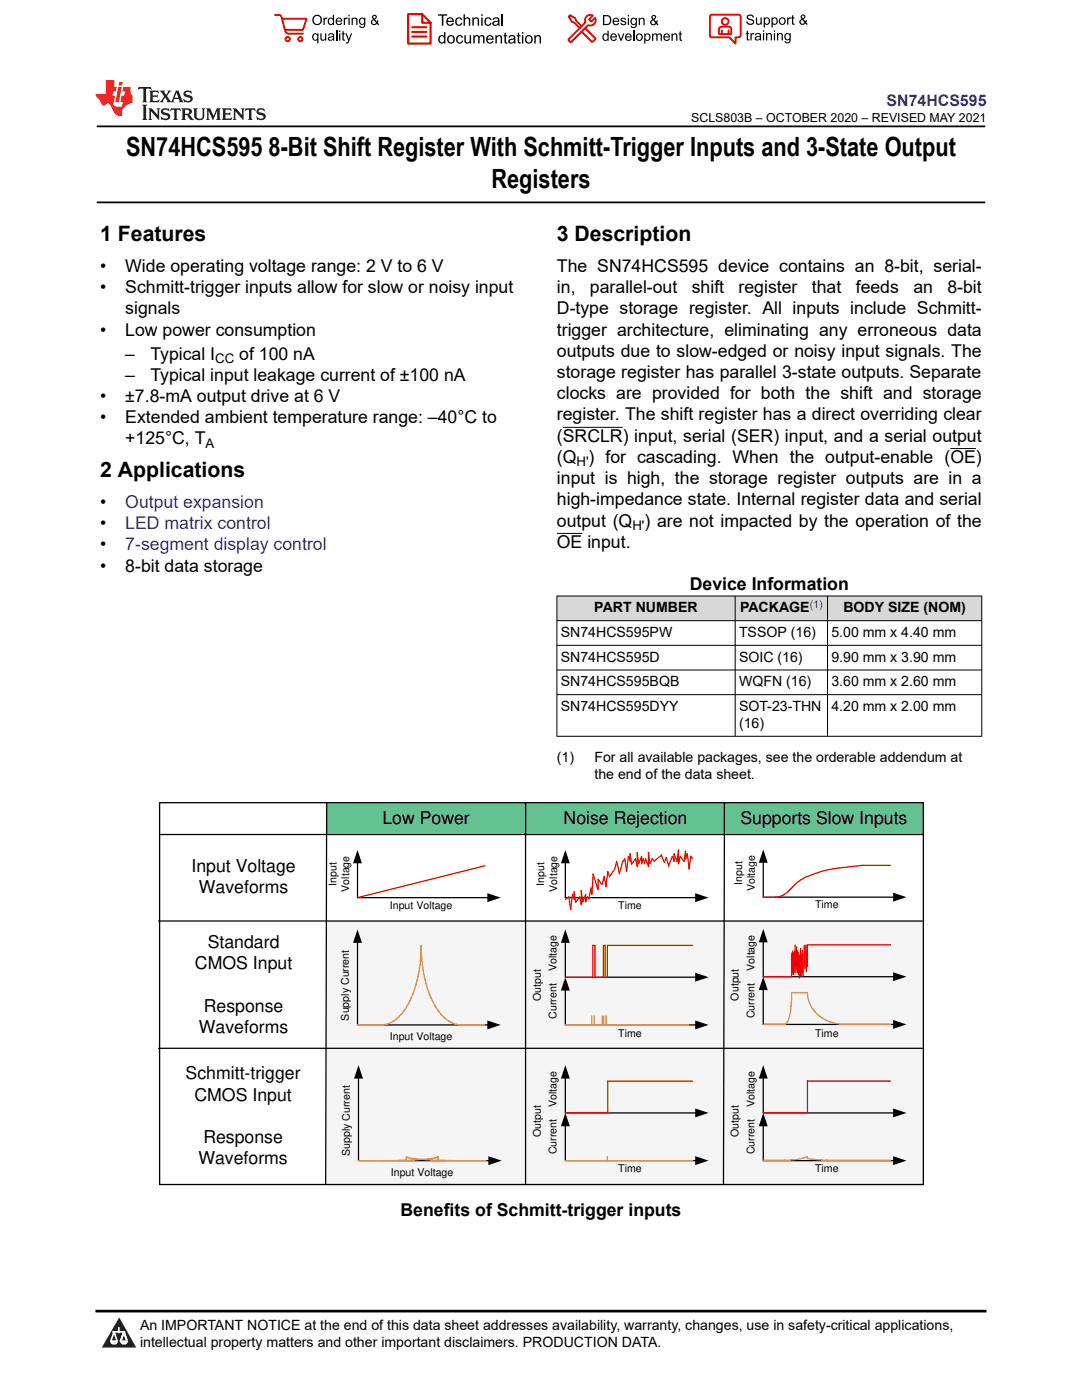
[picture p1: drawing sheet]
<svg xmlns="http://www.w3.org/2000/svg" width="216mm" height="279mm" viewBox="0 0 216 279" stroke-linecap="round" stroke-linejoin="round" font-family="sans-serif">
<path d="M19.3 25.2h177.3M19.3 40.4h177.3" fill="none" stroke="#000" stroke-width=".35"/>
<path d="M112.3 85.3h12M189.6 89.5h5.1M111.1 106.5h5.1" fill="none" stroke="#000" stroke-width=".2"/>
<g fill="#d8d8d8">
<path d="M111.1 118.9h84.8v5h-84.8z" fill-rule="evenodd"/>
<path d="M111.2 119h35.4v4.8h-35.4z" fill-rule="evenodd"/>
<path d="M146.8 119h18.3v4.8h-18.3z" fill-rule="evenodd"/>
<path d="M165.2 119h30.6v4.8h-30.6z" fill-rule="evenodd"/>
</g>
<path d="M111.1 118.9h84.9M111.1 118.9v28.1M146.7 118.9v28.1M165.1 118.9v28.1M195.9 118.9v28.1M111.1 123.9h84.9M111.1 128.8h84.9M111.1 133.7h84.9M111.1 138.6h84.9M111.1 146.9h84.9" fill="none" stroke="#000" stroke-width=".2"/>
<path d="M65.2 160.2h119v6.3h-119z" fill-rule="evenodd" fill="#64c191"/>
<path d="M65.2 183.8h119v52.8h-119z" fill-rule="evenodd" fill="#f5f5f5"/>
<path d="M31.8 160.2h152.4v76.2h-152.4z" fill="none" stroke="#000" stroke-width=".26"/>
<g fill="none" stroke="#000" stroke-width=".25">
<path d="M31.8 166.5h152.4M65.2 160.3l-.2 76M71.3 172.1v7h26.2M104.9 160.3v76M112.8 172.1v7h26.1M144.6 160.2l-.2 76M152.3 172v7h26.1M31.6 183.8h152.4M71.3 187.9v16.6h26.2M112.8 197.5v7h26.1M112.8 187.9v7.1h26.1M152.3 197.4v7h26.1"/>
<path d="M152.3 187.8v7.1h26.1M31.6 209.2h152.4M71.5 215v16.6h26.2M112.8 215v7.1h26.1M152.3 215v7.1h26.1M112.8 224.6v7h26.1M152.3 224.6v7h26.1"/>
</g>
<g fill="#000">
<path d="M71.3 169.6l.9 2.7h-1.8zM97.2 178.3l2.7 .8-2.7 .9zM112.8 169.6l.9 2.7h-1.8zM138.7 178.3l2.7 .8-2.7 .9zM152.3 169.5l.9 2.7h-1.8zM178.2 178.2l2.7 .8-2.7 .9zM71.3 185.5l.9 2.7h-1.8zM112.8 185.5l.9 2.7h-1.8zM112.8 195l.9 2.7h-1.8zM138.7 194.1l2.7 .9-2.7 .9zM152.3 185.4l.9 2.7h-1.8zM152.3 194.9l.9 2.7h-1.8z"/>
<path d="M178.2 194l2.7 .9-2.7 .9zM71.5 212.6l.9 2.7h-1.8zM97.2 203.7l2.7 .8-2.7 .9zM112.8 212.6l.9 2.7h-1.8zM138.7 203.7l2.7 .8-2.7 .9zM152.3 212.6l.9 2.7h-1.8zM178.2 203.6l2.7 .8-2.7 .9zM97.4 230.7l2.7 .9-2.7 .9zM112.8 222.1l.9 2.7h-1.8zM138.7 230.7l2.7 .9-2.7 .9zM138.7 221.2l2.7 .9-2.7 .9zM152.3 222.1l.9 2.7h-1.8z"/>
<path d="M178.2 230.7l2.7 .9-2.7 .9zM178.2 221.2l2.7 .9-2.7 .9z"/>
</g>
<path d="M157.9 198.1h3.2a6.8 6.8 0 0 0 6.3 6.3h1.1M71.3 204.5h4.8a6.2 6.2 0 0 0 5-3.4 24.2 24.2 0 0 0 2.9-12.4 23.1 23.1 0 0 0 3.7 13.4 5.7 5.7 0 0 0 4.3 2.4h4.7M81.1 231.6v-.8l.1 .2a53.7 53.7 0 0 0 11 .6h4.7M87.4 231.6v-.8l-.1 .2a53.7 53.7 0 0 1-11 .6h-4.8M112.8 231.6h25.4M121.2 230.8v.8" fill="none" stroke="#ffc000" stroke-width=".26"/>
<g fill="none" stroke="#f00" stroke-width=".25">
<path d="M96.7 172.8l-25.4 6.3M114.2 178.5l-.3 3-.4-2.5-.7 .5M114.3 178.5l.3 1v-1.5l.3 2.1M115.6 179.1l-.7 .9M115.6 179l.4 1.5v-2.8l.3 2.3 .6-1.5v1.5l.3-1M119.3 177.6l-.9-3.2-.3 4.1-.2-1.3-.4 2.2-.3-.4M119.3 175.4v2.1M119.4 175.5l.6 1M121.6 174.9l-.3-1-.4 3.1-.3-2.1-.5 1.7M122.6 173.5l-1 1.5M122.7 173.4l.3-1.5 .6 2.5M124.3 171.9l-.7 2.5"/>
<path d="M125.4 170.9l-.4 3-.3-2.5-.4 .5M125.5 170.9l.2 1v-1.5l.3 2.1M126.7 171.5l-.6 .9M126.8 171.4l.3 1.5v-2.8l.3 2.3 .6-1.5v1.5l.3-1M128.4 171.4l.2 1M128.8 171.4l.6 1.5M128.9 171.4l-.3 1M129.7 172.4l-.3-2.3v2.8M130.1 171.4l-.3 1M130.1 171.4l.4 .5M132 170.6l.6 1.6M132 170.6l-1.4 1.2"/>
<path d="M132.9 171.1l-.3 1M133 171.1l.4 1.8M134.2 170.9l-.7 1.7M135.7 170.9l-.3 1.5v-2.8l-.3 2.3-.6-1.5v1.5l-.3-1M135.8 171l.6 .9M137.1 170.4l-.3 1v-1.5l-.3 2.1M137.1 170.4l.4 3 .4-2.5 .3 .5M152.3 179h2.5M172.1 172.7h5.6M118.7 188.7h-.4v6.3h-5.5M118.7 188.7v6.3M118.8 195h1.6v-6.3h.3v6.3"/>
<path d="M121.2 188.7v6.3h-.4M121.3 188.7h16.9M157.9 190.6v4.3h-5.6M158 190.2v4.3M158.2 189.8v4.3M158.4 190.2v4.3M158.6 189.7v4.4M158.6 188.6v4.3M158.8 189.8v4.3M159 189v4.3M159.1 189.8v4.3M159.4 190.2v4.3"/>
<path d="M159.5 190.8v4.4M159.7 190.4v4.3M159.8 189.2v4.4M159.9 190.4v4.4M160.1 189.6v4.4M160.2 190.4v4.4M160.5 188.7v4.3M160.6 189v4.4M160.8 188.6v4.3M160.9 189.6v4.3M177.7 188.6h-16.6v4.3M138.2 215.8h-16.9v6.3h-8.5"/>
<path d="M161.1 215.7v6.4h-8.8M161.1 215.7h16.6"/>
</g>
<path d="M157.9 198.1v2.2l-.2 1.9a2.87 2.87 0 0 1-1.2 2.2h-4.2M112.8 204.5h24.6M118.1 202.8v1.7M118.5 202.8v1.7M120.2 202.8v1.7M120.5 202.8v1.7M120.9 202.8v1.7M168.5 204.4h9.2M161.1 230.8l-1.5 .5-1.3 .2h-6M161.1 230.9v.3l3.2 .3h13.4" fill="none" stroke="#ffc000" stroke-width=".25"/>
<path d="M172.1 172.7h-.1a34 34 0 0 0-10.9 2.2 11.6 11.6 0 0 0-4 3.2 3.6 3.6 0 0 1-2.3 .9" fill="none" stroke="#f00" stroke-width=".26"/>
<path d="M0 0h215.9v23.8h-215.9z" fill-rule="evenodd" fill="#fff"/>
<path d="M27.7 17.4l-.2 .6 .5-.3h.6v.2v2.1l-.2 .4h1l-.2-.4v-2.1v-.2h.5l.5 .3-.1-.6zM29.8 18.1l.2 .4v1.5l-.2 .4h1.9l.1-.6a1.08 1.08 0 0 1-1.3 .2v-.7h.6l.4 .2v-.6l-.4 .2h-.6v-.6l.2-.1a1 1 0 0 1 1 .2l-.1-.5zM31.8 18.1l1 1.1-1 1.2h.9l-.2-.2 .4-.7 .5 .7-.2 .2h1.6l-.2-.2 .1-.4h1l.1 .4-.1 .2h.9l-.2-.3-.8-2h-.5l-1 2.2-.8-1.1 .9-1.1h-.8l.2 .2-.5 .7-.3-.7 .1-.2zM35.2 18.5l.4 1h-.8zM36.8 18.2a.65 .65 0 0 0-.2 .8 .65 .65 0 0 0 .6 .4l.7 .2 .1 .2a.79 .79 0 0 1-.7 .4 .79 .79 0 0 1-.7-.5l.1 .7 .2-.1a.93 .93 0 0 0 1.1 .1 .93 .93 0 0 0 .4-1 1.46 1.46 0 0 0-1.2-.6l-.1-.3a1.09 1.09 0 0 1 1.2 .2l-.2-.6-.1 .1-.6-.2zM28.4 20.9l.2 .4v2.3l-.2 .3h1l-.2-.3v-2.3l.2-.4zM29.6 21.6l.2 .4v1.6l-.2 .3h.8l-.3-.3v-1.4l1.7 1.8v-2l.2-.4h-.8l.2 .2 .1 1.1-1.2-1.3zM32.3 21.8a.65 .65 0 0 0-.2 .7 .65 .65 0 0 0 .7 .4l.6 .2 .1 .2a.79 .79 0 0 1-.7 .4 .79 .79 0 0 1-.7-.5l.1 .7 .2-.1a.93 .93 0 0 0 1.1 .1 .93 .93 0 0 0 .4-.9 1.46 1.46 0 0 0-1.2-.6l-.1-.4a1.09 1.09 0 0 1 1.2 .2l-.2-.6-.1 .1-.6-.1zM34.1 21.6l-.1 .7a.63 .63 0 0 1 .7-.4l.1 1.7-.3 .3h1l-.2-.3v-1.7a.66 .66 0 0 1 .8 .4l-.1-.7zM36.2 21.6l.2 .4v1.6l-.2 .3h.9l-.2-.2v-.7h.5l.1 .2a.79 .79 0 0 0 1.2 .6l-1-.9a.61 .61 0 0 0 .6-.6 .61 .61 0 0 0-.5-.6zM36.9 21.9h.2a.47 .47 0 0 1 .5 .1 .47 .47 0 0 1 .1 .5l-.2 .2h-.6zM38.5 21.6l.2 .2a2.27 2.27 0 0 0 .4 2 1.04 1.04 0 0 0 1.7-.7v-1.3l.2-.2h-.8l.2 .4v1.1a.6 .6 0 0 1-.6 .6 .6 .6 0 0 1-.6-.6v-1.1l.3-.4zM41.1 21.6l.2 .4v1.6l-.2 .3h.7l-.2-.3v-1.5l.9 1.9 .8-1.9v1.5l-.2 .3h1l-.3-.3v-1.6l.3-.4h-.8l-.7 1.5-.7-1.5zM44.3 21.6l.2 .4v1.6l-.2 .3h1.9l.1-.5a1.09 1.09 0 0 1-1.3 .1v-.6h.6l.4 .1v-.6l-.4 .2h-.6v-.6l.2-.1a1.01 1.01 0 0 1 1 .3l-.1-.6zM46.4 21.6l.3 .4v1.6l-.3 .3h.8l-.2-.3v-1.4l1.6 1.8v-2l.2-.4h-.7l.2 .2v1.1l-1.2-1.3zM49 21.6l-.1 .7a.63 .63 0 0 1 .8-.4v1.7l-.3 .3h1l-.2-.3v-1.7a.66 .66 0 0 1 .8 .4l-.1-.7zM51.4 21.8a.65 .65 0 0 0-.2 .7 .65 .65 0 0 0 .6 .4l.6 .2 .2 .2a.79 .79 0 0 1-.8 .4 .79 .79 0 0 1-.6-.5l.1 .7 .2-.1a.93 .93 0 0 0 1 .1 .93 .93 0 0 0 .5-.9 1.46 1.46 0 0 0-1.3-.6l-.1-.4a1.09 1.09 0 0 1 1.3 .2l-.2-.6-.2 .1-.5-.1z" fill="#231f20"/>
<path d="M21.1 16v2.8h-2v.3l.9 1a.95 .95 0 0 0 .9 .9 .59 .59 0 0 1 .6-.4 .59 .59 0 0 1 .5 .4l.4 .8a1.59 1.59 0 0 0 2.1 1.3 1.61 1.61 0 0 1 1-2.2l1-.4-.1-1.5a1.59 1.59 0 0 1-.4-1.6h-1.4l-.2 .9h.5l-.1 .8h-.5l-.2 1v.2l.4 .1-.2 .9h-.6a.73 .73 0 0 1-1.1-.7l.3-1.5h-.5l.2-.8h.5l.2-.9h-.5v-1.4zM23.6 17.4l-.6 3h.7l.6-3zM23.8 16.4l-.1 .7h.7l.1-.7z" fill="#ed1c24"/>
<g fill="#000">
<path d="M62.3 4a1 1 0 0 1 2 0 1 1 0 0 1-2 0zM62.8 3.4a.78 .78 0 0 0-.1 1.1 .78 .78 0 0 0 1.1 .1 .78 .78 0 0 0 .1-1.1 .78 .78 0 0 0-1.1-.1z" fill-rule="evenodd"/>
<path d="M62.5 6.8l.4-.2 .4 .3v-.2h.2v2h-.2v-.7a.68 .68 0 0 1-.9-.1 .68 .68 0 0 1 0-.9zM62.6 7a.51 .51 0 0 0-.1 .6 .51 .51 0 0 0 .7 .2 .51 .51 0 0 0 .1-.7 .51 .51 0 0 0-.7-.1z" fill-rule="evenodd"/>
<path d="M64.5 3.5h.3v.3l.1-.3h.3l.1 .1-.1 .2a.32 .32 0 0 0-.3 0 .32 .32 0 0 0-.1 .4v.8h-.3z" fill-rule="evenodd"/>
<path d="M63.9 6.7h.3v.8a.36 .36 0 0 0 .3 .4 .36 .36 0 0 0 .4-.5v-.7h.2v1.4h-.2v-.2a.51 .51 0 0 1-.6 .2 .51 .51 0 0 1-.4-.5z" fill-rule="evenodd"/>
<path d="M65.6 3.7l.4-.2 .4 .2v-.7h.3v2h-.3v-.2a.7 .7 0 0 1-1-.1 .7 .7 0 0 1 .2-1zM65.8 3.8a.51 .51 0 0 0-.1 .7 .51 .51 0 0 0 .6 .2 .51 .51 0 0 0 .1-.7 .51 .51 0 0 0-.6-.2z" fill-rule="evenodd"/>
<path d="M65.6 6.8a.66 .66 0 0 1 .8-.1 .66 .66 0 0 1 .3 .8v.6h-.2l-.1-.2a.52 .52 0 0 1-.7 .2 .52 .52 0 0 1-.2-.6l.3-.2a.42 .42 0 0 0 .6-.3l-.3-.2-.3 .1-.1 .2h-.3zM65.7 7.6a.35 .35 0 0 0 .3 .4 .35 .35 0 0 0 .4-.4v-.2z" fill-rule="evenodd"/>
<path d="M67.7 6.1h.2v.3h-.2zM67.7 6.7h.2v1.4h-.2z" fill-rule="evenodd"/>
<path d="M67.1 3.7a.68 .68 0 0 1 .9-.1 .68 .68 0 0 1 .3 .7h-1.1a.42 .42 0 0 0 .3 .5 .42 .42 0 0 0 .5-.3h.3a.73 .73 0 0 1-1.1 .4 .73 .73 0 0 1-.1-1.2zM67.4 3.8l-.2 .3h.8l-.2-.4z" fill-rule="evenodd"/>
<path d="M68.6 3.5h.2v.3l.2-.3h.3l.1 .1-.1 .2a.32 .32 0 0 0-.4 0 .32 .32 0 0 0-.1 .4v.8h-.2z" fill-rule="evenodd"/>
<path d="M68.3 6.3l.3-.1v.5h.2v.1h-.2v.9l.3 .4a.36 .36 0 0 1-.4 0 .36 .36 0 0 1-.2-.4v-.9h-.1v-.1h.1z" fill-rule="evenodd"/>
<path d="M68.9 6.7h.3l.4 1.1 .4-1.1h.3l-.6 1.4a.51 .51 0 0 1-.6 .6l-.1-.3h.3l.2-.3z" fill-rule="evenodd"/>
<path d="M69.5 3h.3v.3h-.3zM69.5 3.5h.3v1.5h-.3z" fill-rule="evenodd"/>
<path d="M70.2 3.5h.2v.2a.52 .52 0 0 1 .6-.2 .52 .52 0 0 1 .3 .6v.9h-.2v-.9a.34 .34 0 0 0-.3-.4 .34 .34 0 0 0-.4 .3v1h-.2z" fill-rule="evenodd"/>
<path d="M71.8 3.7l.4-.2 .5 .2v-.2h.2v1.3a.64 .64 0 0 1-.5 .8 .64 .64 0 0 1-.7-.5h.2a.41 .41 0 0 0 .5 .2 .41 .41 0 0 0 .2-.5 .69 .69 0 0 1-.9-.1 .69 .69 0 0 1 .1-1zM72 3.8a.5 .5 0 0 0-.1 .7 .5 .5 0 0 0 .7 .1 .5 .5 0 0 0 .1-.6 .5 .5 0 0 0-.7-.2z" fill-rule="evenodd"/>
<path d="M74.4 3.1a.47 .47 0 0 1 .7 .1 .47 .47 0 0 1-.3 .7l.4 .4 .1-.3 .2 .1-.1 .4 .3 .3-.2 .2-.3-.3a.63 .63 0 0 1-1 .1 .63 .63 0 0 1 .3-1l-.3-.4zM74.5 3.4a.27 .27 0 0 0 .5 0 .27 .27 0 0 0-.5 0zM74.4 4.1a.4 .4 0 0 0 0 .6 .4 .4 0 0 0 .6-.1l-.4-.6z" fill-rule="evenodd"/>
<path d="M87.4 2.9h1.8v.2h-.7v2h-.3v-2h-.8z" fill-rule="evenodd"/>
<path d="M87.6 7.2l.5-.2 .5 .2v-.8h.3v2.3h-.3v-.2a.76 .76 0 0 1-1-.1 .76 .76 0 0 1-.1-1zM87.9 7.4a.58 .58 0 0 0-.2 .7 .58 .58 0 0 0 .8 .2 .58 .58 0 0 0 .1-.7 .58 .58 0 0 0-.7-.2z" fill-rule="evenodd"/>
<path d="M89.5 7.2a.81 .81 0 0 1 1.1 .1 .81 .81 0 0 1-.2 1.2 .81 .81 0 0 1-1.1-.2l-.1-.7zM89.6 7.4a.57 .57 0 0 0 0 .8 .57 .57 0 0 0 .8 0 .57 .57 0 0 0 0-.7 .57 .57 0 0 0-.8-.1z" fill-rule="evenodd"/>
<path d="M89.3 3.7a.77 .77 0 0 1 .9-.2 .77 .77 0 0 1 .4 .9h-1.3a.48 .48 0 0 0 .4 .5 .48 .48 0 0 0 .6-.3h.3a.83 .83 0 0 1-1.3 .4 .83 .83 0 0 1 0-1.3zM89.5 3.8l-.2 .4h1l-.3-.5z" fill-rule="evenodd"/>
<path d="M91 3.7a.7 .7 0 0 1 1.2 .3h-.2a.45 .45 0 0 0-.6-.3 .45 .45 0 0 0-.3 .6 .45 .45 0 0 0 .3 .6 .45 .45 0 0 0 .6-.4l.3 .1a.76 .76 0 0 1-1.1 .5 .76 .76 0 0 1-.3-1.1z" fill-rule="evenodd"/>
<path d="M91.2 7.2a.7 .7 0 0 1 1.2 .3l-.3 .1a.45 .45 0 0 0-.5-.4 .45 .45 0 0 0-.3 .7 .45 .45 0 0 0 .3 .6 .45 .45 0 0 0 .6-.4h.2a.76 .76 0 0 1-1 .5 .76 .76 0 0 1-.4-1.1z" fill-rule="evenodd"/>
<path d="M92.5 2.9h.3v.8a.59 .59 0 0 1 .7-.2 .59 .59 0 0 1 .3 .6v1h-.2v-1a.4 .4 0 0 0-.5-.4 .4 .4 0 0 0-.3 .5v.9h-.3z" fill-rule="evenodd"/>
<path d="M92.7 7h.2v.9a.41 .41 0 0 0 .5 .6 .41 .41 0 0 0 .3-.6v-.9h.3v1.7h-.3v-.3a.58 .58 0 0 1-.7 .3 .58 .58 0 0 1-.3-.7z" fill-rule="evenodd"/>
<path d="M94.3 3.5h.2v.2a.59 .59 0 0 1 .7-.2 .59 .59 0 0 1 .4 .6v1h-.3v-1a.41 .41 0 0 0-.4-.4 .41 .41 0 0 0-.4 .5v.9h-.2z" fill-rule="evenodd"/>
<path d="M94.4 7h.3v.3a.56 .56 0 0 1 1 0 .54 .54 0 0 1 .6-.3 .54 .54 0 0 1 .4 .5v1.2h-.3v-1.1a.34 .34 0 0 0-.3-.4 .34 .34 0 0 0-.4 .3v1.2h-.3v-1.1a.38 .38 0 0 0-.5-.3 .38 .38 0 0 0-.2 .5v.9h-.3z" fill-rule="evenodd"/>
<path d="M96 2.9h.3v.3h-.3zM96 3.5h.3v1.6h-.3z" fill-rule="evenodd"/>
<path d="M96.8 3.7a.7 .7 0 0 1 1.3 .3h-.3a.45 .45 0 0 0-.6-.3 .45 .45 0 0 0-.3 .6 .45 .45 0 0 0 .3 .6 .45 .45 0 0 0 .6-.4l.3 .1a.76 .76 0 0 1-1.1 .5 .76 .76 0 0 1-.3-1.1z" fill-rule="evenodd"/>
<path d="M97.2 7.2a.77 .77 0 0 1 .9-.1 .77 .77 0 0 1 .4 .8h-1.2a.48 .48 0 0 0 .3 .6 .48 .48 0 0 0 .6-.4l.3 .1a.83 .83 0 0 1-1.3 .3 .83 .83 0 0 1 0-1.3zM97.4 7.4l-.1 .3h.9l-.2-.4z" fill-rule="evenodd"/>
<path d="M98.8 7h.3v.3a.59 .59 0 0 1 .7-.3 .59 .59 0 0 1 .4 .7v1h-.3v-1a.41 .41 0 0 0-.5-.5 .41 .41 0 0 0-.3 .6v.9h-.3z" fill-rule="evenodd"/>
<path d="M98.4 3.7a.74 .74 0 0 1 1-.2 .74 .74 0 0 1 .3 .9v.7h-.3v-.2a.59 .59 0 0 1-.8 .3 .59 .59 0 0 1-.3-.8l1.1-.3a.42 .42 0 0 0-.4-.4 .42 .42 0 0 0-.5 .3h-.2zM98.6 4.5a.36 .36 0 0 0 .2 .5 .36 .36 0 0 0 .5-.2l.1-.5z" fill-rule="evenodd"/>
<path d="M100.7 6.6l.2-.1v.5h.3v.2h-.3v1l.1 .2h.2l.1 .3a.41 .41 0 0 1-.5-.1 .41 .41 0 0 1-.1-.4v-1h-.2v-.2h.2z" fill-rule="evenodd"/>
<path d="M101.6 7.2a.74 .74 0 0 1 .9-.2 .74 .74 0 0 1 .3 1l.1 .7h-.3v-.2a.59 .59 0 0 1-.8 .2 .59 .59 0 0 1-.3-.8l1-.3a.42 .42 0 0 0-.3-.4 .42 .42 0 0 0-.5 .3h-.3zM101.8 8.1a.36 .36 0 0 0 .1 .5 .36 .36 0 0 0 .5-.3l.2-.4z" fill-rule="evenodd"/>
<path d="M103.3 6.6l.3-.1v.5h.3v.2h-.3v1l.1 .2h.2v.3a.41 .41 0 0 1-.5-.1 .41 .41 0 0 1-.1-.4v-1h-.2v-.2h.2z" fill-rule="evenodd"/>
<path d="M104.1 6.4h.3v.3h-.3zM104.1 7h.3v1.7h-.3z" fill-rule="evenodd"/>
<path d="M105 7.2a.81 .81 0 0 1 1.1 .1 .81 .81 0 0 1-.1 1.2 .81 .81 0 0 1-1.2-.2v-.7zM105.2 7.4a.57 .57 0 0 0-.1 .8 .57 .57 0 0 0 .8 0 .57 .57 0 0 0 0-.7 .57 .57 0 0 0-.7-.1z" fill-rule="evenodd"/>
<path d="M106.6 7h.3v.3a.59 .59 0 0 1 .7-.3 .59 .59 0 0 1 .4 .7v1h-.3v-1a.41 .41 0 0 0-.5-.5 .41 .41 0 0 0-.3 .6v.9h-.3z" fill-rule="evenodd"/>
<path d="M120.3 3h.7a1 1 0 0 1 1 1 1 1 0 0 1-1 1h-.7zM120.6 3.2v1.6h.4a.77 .77 0 0 0 .7-.8 .77 .77 0 0 0-.7-.8z" fill-rule="evenodd"/>
<path d="M120.4 6.9l.4-.2 .4 .2v-.8h.3v2h-.3v-.1a.7 .7 0 0 1-.9-.2 .7 .7 0 0 1 .1-.9zM120.6 7a.51 .51 0 0 0-.1 .7 .51 .51 0 0 0 .6 .1 .51 .51 0 0 0 .1-.6 .51 .51 0 0 0-.6-.2z" fill-rule="evenodd"/>
<path d="M122 6.9a.68 .68 0 0 1 .8-.2 .68 .68 0 0 1 .3 .8h-1.1a.42 .42 0 0 0 .3 .5 .42 .42 0 0 0 .5-.3h.3a.73 .73 0 0 1-1.1 .3 .73 .73 0 0 1 0-1.1zM122.2 7l-.2 .3h.8l-.2-.4z" fill-rule="evenodd"/>
<path d="M122.4 3.7a.68 .68 0 0 1 .8-.1 .68 .68 0 0 1 .4 .8h-1.1a.42 .42 0 0 0 .3 .4 .42 .42 0 0 0 .5-.3l.3 .1a.73 .73 0 0 1-1.2 .3 .73 .73 0 0 1 0-1.2zM122.6 3.8l-.1 .3h.8l-.2-.3z" fill-rule="evenodd"/>
<path d="M123.9 3.7l.1-.1a.62 .62 0 0 1 .9 .3l-.2 .1a.29 .29 0 0 0-.3-.3 .29 .29 0 0 0-.3 .3l.1 .1a.58 .58 0 0 1 .6 .1 .58 .58 0 0 1 .1 .6 .67 .67 0 0 1-1.1-.2l.2-.1a.33 .33 0 0 0 .4 .4 .33 .33 0 0 0 .3-.4 .71 .71 0 0 1-.9-.6z" fill-rule="evenodd"/>
<path d="M123.3 6.7h.2l.4 1.2 .4-1.2h.3l-.6 1.4h-.2z" fill-rule="evenodd"/>
<path d="M125.3 3h.2v.3h-.2zM125.3 3.6h.2v1.4h-.2z" fill-rule="evenodd"/>
<path d="M124.9 6.9a.68 .68 0 0 1 .8-.2 .68 .68 0 0 1 .4 .8h-1.1a.42 .42 0 0 0 .3 .5 .42 .42 0 0 0 .5-.3h.3a.73 .73 0 0 1-1.2 .3 .73 .73 0 0 1 0-1.1zM125.1 7l-.1 .3h.8l-.2-.4z" fill-rule="evenodd"/>
<path d="M126 3.7l.4-.2 .4 .2v-.1h.3v1.2a.64 .64 0 0 1-.5 .8 .64 .64 0 0 1-.8-.5l.3 .1a.41 .41 0 0 0 .5 .2 .41 .41 0 0 0 .2-.6 .69 .69 0 0 1-.9-.1 .69 .69 0 0 1 .1-1zM126.2 3.9a.5 .5 0 0 0-.1 .6 .5 .5 0 0 0 .6 .2 .5 .5 0 0 0 .2-.7 .5 .5 0 0 0-.7-.1z" fill-rule="evenodd"/>
<path d="M126.9 7.4a.73 .73 0 0 1 1.4 0 .73 .73 0 0 1-1.4 0zM127.3 7a.5 .5 0 0 0-.1 .7 .5 .5 0 0 0 .7 0 .5 .5 0 0 0 0-.6 .5 .5 0 0 0-.6-.1z" fill-rule="evenodd"/>
<path d="M127.5 3.6h.2v.2a.52 .52 0 0 1 .6-.3 .52 .52 0 0 1 .3 .6v.9h-.2v-.9a.34 .34 0 0 0-.3-.4 .34 .34 0 0 0-.4 .3v1h-.2z" fill-rule="evenodd"/>
<path d="M128.5 6.7h.3v.2a.67 .67 0 0 1 .9 0 .67 .67 0 0 1 0 .9 .55 .55 0 0 1-.9 .2v.7h-.3zM128.9 7a.5 .5 0 0 0-.1 .7 .5 .5 0 0 0 .6 .1 .5 .5 0 0 0 .2-.6 .5 .5 0 0 0-.7-.2z" fill-rule="evenodd"/>
<path d="M130.1 6.7h.2v.2a.49 .49 0 0 1 .9 0l.4-.2a.42 .42 0 0 1 .5 .4v1h-.3v-.9a.3 .3 0 0 0-.2-.3 .3 .3 0 0 0-.4 .2v1h-.2v-.9a.33 .33 0 0 0-.5-.3 .33 .33 0 0 0-.2 .5v.7h-.2z" fill-rule="evenodd"/>
<path d="M130.1 3.1a.47 .47 0 0 1 .8 .1 .47 .47 0 0 1-.3 .7l.3 .4 .1-.2h.3l-.2 .5 .3 .3-.2 .2-.3-.3a.63 .63 0 0 1-1 .1 .63 .63 0 0 1 .3-1l-.2-.5zM130.2 3.5a.27 .27 0 0 0 .5 0 .27 .27 0 0 0-.5 0zM130.2 4.1a.4 .4 0 0 0 0 .7 .4 .4 0 0 0 .6-.2l-.5-.6z" fill-rule="evenodd"/>
<path d="M132.5 6.9a.68 .68 0 0 1 .9-.2 .68 .68 0 0 1 .3 .8h-1.1a.42 .42 0 0 0 .3 .5 .42 .42 0 0 0 .5-.3h.3a.73 .73 0 0 1-1.1 .3 .73 .73 0 0 1-.1-1.1zM132.7 7l-.1 .3h.8l-.2-.4z" fill-rule="evenodd"/>
<path d="M134 6.7h.2v.2a.52 .52 0 0 1 .6-.2 .52 .52 0 0 1 .4 .6v.8h-.3v-.8a.34 .34 0 0 0-.2-.4 .34 .34 0 0 0-.4 .2l-.1 1h-.2z" fill-rule="evenodd"/>
<path d="M135.6 6.3l.2-.1v.5h.3v.2h-.3v.8l.3 .4a.36 .36 0 0 1-.4 0 .36 .36 0 0 1-.1-.4v-.8h-.2v-.2h.2z" fill-rule="evenodd"/>
<path d="M149.2 3a.8 .8 0 0 1 1.2 .5h-.2a.44 .44 0 0 0-.5-.4 .44 .44 0 0 0-.4 .5l.2 .1a.9 .9 0 0 1 1 .8 .84 .84 0 0 1-.9 .5 .84 .84 0 0 1-.7-.7h.3a.52 .52 0 0 0 .5 .5 .52 .52 0 0 0 .5-.6l-.2-.1a.85 .85 0 0 1-1-.8z" fill-rule="evenodd"/>
<path d="M149 6.3l.3-.2v.5h.2v.2h-.2v.9l.2 .4a.36 .36 0 0 1-.4-.1 .36 .36 0 0 1-.1-.4v-.8h-.2v-.2h.2z" fill-rule="evenodd"/>
<path d="M149.7 6.6h.3v.2l.1-.2h.3l.1 .1-.1 .2a.32 .32 0 0 0-.3 0 .32 .32 0 0 0-.1 .4v.8h-.3z" fill-rule="evenodd"/>
<path d="M150.7 6.8a.66 .66 0 0 1 .9-.2 .66 .66 0 0 1 .3 .9v.6h-.2l-.1-.2a.52 .52 0 0 1-.7 .2 .52 .52 0 0 1-.2-.7l.2-.1a.42 .42 0 0 0 .7-.3l-.3-.2h-.3l-.1 .3-.3-.1zM150.9 7.5a.35 .35 0 0 0 .3 .5 .35 .35 0 0 0 .4-.4v-.3z" fill-rule="evenodd"/>
<path d="M150.8 3.5h.3v.8a.36 .36 0 0 0 .3 .5 .36 .36 0 0 0 .4-.5v-.8h.2v1.4h-.2v-.2a.51 .51 0 0 1-.6 .3 .51 .51 0 0 1-.4-.6z" fill-rule="evenodd"/>
<path d="M152.2 6.1h.3v.2h-.3zM152.2 6.6h.3v1.5h-.3z" fill-rule="evenodd"/>
<path d="M152.4 3.5h.2v.2a.67 .67 0 0 1 .9 0 .67 .67 0 0 1 .1 .9 .55 .55 0 0 1-1 .2v.7h-.2zM152.7 3.8a.5 .5 0 0 0-.1 .7 .5 .5 0 0 0 .7 .1 .5 .5 0 0 0 .1-.6 .5 .5 0 0 0-.7-.2z" fill-rule="evenodd"/>
<path d="M152.9 6.6h.2v.2a.52 .52 0 0 1 .6-.2 .52 .52 0 0 1 .3 .6v.9h-.2v-.9a.34 .34 0 0 0-.3-.4 .34 .34 0 0 0-.4 .2v1.1h-.2z" fill-rule="evenodd"/>
<path d="M153.9 3.5h.3v.2a.67 .67 0 0 1 .9 0 .67 .67 0 0 1 0 .9 .55 .55 0 0 1-.9 .2v.7h-.3zM154.3 3.8a.5 .5 0 0 0-.1 .7 .5 .5 0 0 0 .6 .1 .5 .5 0 0 0 .2-.6 .5 .5 0 0 0-.7-.2z" fill-rule="evenodd"/>
<path d="M154.4 6.1h.3v.2h-.3zM154.4 6.6h.3v1.5h-.3z" fill-rule="evenodd"/>
<path d="M155 6.6h.3v.2a.52 .52 0 0 1 .6-.2 .52 .52 0 0 1 .3 .6v.9h-.2v-.9a.34 .34 0 0 0-.3-.4 .34 .34 0 0 0-.4 .2v1.1h-.3z" fill-rule="evenodd"/>
<path d="M155.4 4.2a.75 .75 0 0 1 1.5 0 .75 .75 0 0 1-1.5 0zM155.8 3.8a.5 .5 0 0 0-.1 .7 .5 .5 0 0 0 .8 0 .5 .5 0 0 0 0-.7 .5 .5 0 0 0-.7 0z" fill-rule="evenodd"/>
<path d="M156.7 6.8l.4-.2 .5 .2v-.2h.2v1.3a.64 .64 0 0 1-.5 .7 .64 .64 0 0 1-.8-.4h.3a.41 .41 0 0 0 .5 .2 .41 .41 0 0 0 .2-.5 .69 .69 0 0 1-.9-.1 .69 .69 0 0 1 .1-1zM156.9 6.9a.5 .5 0 0 0-.1 .7 .5 .5 0 0 0 .6 .1 .5 .5 0 0 0 .2-.7 .5 .5 0 0 0-.7-.1z" fill-rule="evenodd"/>
<path d="M157.1 3.5h.2v.2l.1-.2h.3h.2l-.1 .3a.32 .32 0 0 0-.4 0 .32 .32 0 0 0-.1 .4v.7h-.2z" fill-rule="evenodd"/>
<path d="M158 3.1l.3-.1v.5h.2v.2h-.2v.8l.3 .4a.36 .36 0 0 1-.4 0 .36 .36 0 0 1-.2-.4v-.8h-.1v-.2h.1z" fill-rule="evenodd"/>
<path d="M159.9 3a.47 .47 0 0 1 .7 .1 .47 .47 0 0 1-.3 .7l.4 .5 .1-.3h.2l-.1 .5 .3 .3-.2 .2-.3-.3a.63 .63 0 0 1-1 .1 .63 .63 0 0 1 .3-1l-.3-.5zM160 3.4a.27 .27 0 0 0 .5 0 .27 .27 0 0 0-.5 0zM159.9 4.1a.4 .4 0 0 0 0 .6 .4 .4 0 0 0 .6-.2l-.4-.6z" fill-rule="evenodd"/>
</g>
<path d="M67.2 6.1v2M126.5 6.1v2" fill="none" stroke="#000" stroke-width=".25"/>
<g fill="none" stroke="#de0000" stroke-width=".37">
<path d="M54.9 3h.9a1.19 1.19 0 0 1 .6 1.2l.6 2.1a.85 .85 0 0 0 1 .4h2.5M56.3 3.7h4.9l-.7 2.2h-3.6M116.1 5.2l-1.2-1.1-.1-.5-1-.6-.3 .3 .6 1 .5 .2 1.1 1.1M116.8 5.6l1.9 2v.3l-.4 .4h-.3l-1.9-2zM116.8 5.6l.6-.6a1.07 1.07 0 0 0 1.2-.2 1.07 1.07 0 0 0 .1-1.3l-.7 .8-.5-.4 .8-.8a1.07 1.07 0 0 0-1.2 .2 1.07 1.07 0 0 0-.3 1.2l-3.3 3.3v.3l.3 .3h.2l2.1-2.1M141.7 3.1l.4-.2h5.3l.3 .2 .1 3.9-.2 .4-.8 .1v1.2l-1.3-1.2h-3.4l-.4-.2zM143.5 5.6l.5-.3 1.7 .1 .2 .5v.9h-2.4zM144 6.1v.7M145.4 6.1v.7"/>
<circle cx="57.4" cy="7.8" r=".44"/>
<circle cx="59.9" cy="7.8" r=".44"/>
<circle cx="144.7" cy="4.3" r=".67"/>
</g>
<path d="M100.2 2.9v2.2" fill="none" stroke="#000" stroke-width=".28"/>
<path d="M81.4 2.8h2.8v1.7h1.7v4.2h-4.5zM82.3 6.4h2.8M82.3 5.4h2.8M82.3 7.3h2.8M84.2 2.8l1.7 1.7" fill="none" stroke="#de0000" stroke-width=".42"/>
<path d="M0 261.4h215.9v18h-215.9z" fill-rule="evenodd" fill="#fff"/>
<path d="M23.8 262.9l3.4 6h-6.9z" fill="#231f20"/>
<path d="M22.1 267.7h1.3l-.4 .5h-.3a.55 .55 0 0 1-.6-.5z" fill-rule="evenodd" fill="#fff"/>
<path d="M22.1 267.7h1.3l-.4 .5h-.3a.55 .55 0 0 1-.6-.5z" fill="none" stroke="#231f20" stroke-width=".34"/>
<path d="M22.1 267.7h1.3l-.4 .5h-.5zM22.6 265.8h.1M22.6 265.8h2.3zM23.7 265.9h.1M23.7 264.9v1zM24 267.7h.1" fill="none" stroke="#fff" stroke-width=".34"/>
<path d="M24.7 265.8l-.7 1.9z" fill="#fff"/>
<path d="M24.7 265.8l-.7 1.9z" fill="none" stroke="#fff" stroke-width=".34"/>
<path d="M24.7 265.8l.7 1.9z" fill="#fff"/>
<path d="M24.7 265.8l.7 1.9zM25.3 267.7h.1" fill="none" stroke="#fff" stroke-width=".34"/>
<path d="M22.8 265.8l-.7 1.9z" fill="#fff"/>
<path d="M22.8 265.8l-.7 1.9z" fill="none" stroke="#fff" stroke-width=".34"/>
<path d="M22.8 265.8l.6 1.9z" fill="#fff"/>
<path d="M22.8 265.8l.6 1.9z" fill="none" stroke="#fff" stroke-width=".34"/>
<path d="M24.1 267.7h1.3a.65 .65 0 0 1-.6 .5 .65 .65 0 0 1-.7-.5z" fill-rule="evenodd" fill="#fff"/>
<path d="M24.1 267.7h1.3a.65 .65 0 0 1-.6 .5 .65 .65 0 0 1-.7-.5z" fill="none" stroke="#231f20" stroke-width=".34"/>
<path d="M24 267.7h.1M24.1 267.7h1.3l-.4 .5h-.5z" fill="none" stroke="#fff" stroke-width=".34"/>
<path d="M19 261.7h177.8" fill="none" stroke="#000" stroke-width=".53"/>
<g font-size="5.3">
<text x="25.2" y="31.2">SN74HCS595 8-Bit Shift Register With Schmitt-Trigger Inputs and 3-State Output</text>
<text x="98.1" y="37.5">Registers</text>
</g>
<g font-size="4.2">
<text x="20" y="48.1">1 Features</text>
<text x="111.1" y="48.1">3 Description</text>
<text x="20" y="95.2">2 Applications</text>
</g>
<g font-size="3.5">
<text x="20" y="54.3">•</text>
<text x="20" y="58.5">•</text>
<text x="25" y="54.3">Wide operating voltage range: 2 V to 6 V</text>
<text x="25" y="58.5">Schmitt-trigger inputs allow for slow or noisy input</text>
<text x="111.1" y="58.5">in,</text>
<text x="111.1" y="54.3">The SN74HCS595 device contains an 8-bit, serial-</text>
<text x="117.7" y="58.5">parallel-out</text>
<text x="138" y="58.5">shift</text>
<text x="147.4" y="58.5">register</text>
<text x="162" y="58.5">that</text>
<text x="170.8" y="58.5">feeds</text>
<text x="182.3" y="58.5">an</text>
<text x="189" y="58.5">8-bit</text>
<text x="25" y="62.8">signals</text>
<text x="111.1" y="62.8">D-type storage register. All inputs include Schmitt-</text>
<text x="20" y="67">•</text>
<text x="25" y="71.7">–</text>
<text x="25" y="67">Low power consumption</text>
<text x="30" y="71.7">Typical I</text>
<text x="47.7" y="71.7">of 100 nA</text>
<text x="111.1" y="67">trigger architecture, eliminating any erroneous data</text>
<text x="111.1" y="71.2">outputs due to slow-edged or noisy input signals. The</text>
<text x="25" y="76">–</text>
<text x="30" y="76">Typical input leakage current of ±100 nA</text>
<text x="111.1" y="75.5">storage register has parallel 3-state outputs. Separate</text>
<text x="20" y="80.2">•</text>
<text x="25" y="80.2">±7.8-mA output drive at 6 V</text>
<text x="111.1" y="79.7">clocks are provided for both the shift and storage</text>
<text x="111.1" y="83.9">register. The shift register has a direct overriding clear</text>
<text x="20" y="84.4">•</text>
<text x="25" y="84.4">Extended ambient temperature range: –40°C to</text>
<text x="25" y="88.7">+125°C, T</text>
<text x="111.1" y="88.2">(SRCLR) input, serial (SER) input, and a serial output</text>
<text x="111.1" y="92.4">(Q ) for cascading. When the output-enable (OE)</text>
<text x="20" y="101.4">•</text>
<text x="111.1" y="96.6">input is high, the storage register outputs are in a</text>
<text x="111.1" y="100.9">high-impedance state. Internal register data and serial</text>
<text x="20" y="105.6">•</text>
<text x="111.1" y="105.1">output (Q ) are not impacted by the operation of the</text>
<text x="20" y="109.8">•</text>
<text x="111.1" y="109.3">OE input.</text>
<text x="20" y="114.1">•</text>
<text x="25" y="114.1">8-bit data storage</text>
<text x="137.6" y="117.8">Device Information</text>
<text x="76.3" y="164.5">Low Power</text>
<text x="112.5" y="164.5">Noise Rejection</text>
<text x="147.7" y="164.4">Supports Slow Inputs</text>
<text x="38.2" y="174">Input Voltage</text>
<text x="39.7" y="178.3">Waveforms</text>
<text x="41.5" y="189.2">Standard</text>
<text x="38.9" y="193.4">CMOS Input</text>
<text x="40.7" y="201.9">Response</text>
<text x="39.7" y="206.1">Waveforms</text>
<text x="37" y="215.4">Schmitt-trigger</text>
<text x="38.8" y="219.6">CMOS Input</text>
<text x="39.6" y="232.3">Waveforms</text>
<text x="40.6" y="228.1">Response</text>
<text x="79.9" y="242.6">Benefits of Schmitt-trigger inputs</text>
</g>
<g font-size="3.5" fill="#00f">
<text x="25" y="101.4">Output expansion</text>
<text x="25" y="105.6">LED matrix control</text>
<text x="25" y="109.8">7-segment display control</text>
</g>
<text font-size="3.2" fill="#00f" x="176.9" y="21.1">SN74HCS595</text>
<g font-size="2.8">
<text x="118.6" y="122.2">PART NUMBER</text>
<text x="147.7" y="122.2">PACKAGE</text>
<text x="168.3" y="122.2">BODY SIZE (NOM)</text>
<text x="111.9" y="127.1">SN74HCS595PW</text>
<text x="147.5" y="127.1">TSSOP (16)</text>
<text x="165.9" y="127.1">5.00 mm x 4.40 mm</text>
<text x="111.9" y="132.1">SN74HCS595D</text>
<text x="111.9" y="137">SN74HCS595BQB</text>
<text x="147.5" y="132.1">SOIC (16)</text>
<text x="147.5" y="137">WQFN (16)</text>
<text x="165.9" y="132.1">9.90 mm x 3.90 mm</text>
<text x="165.9" y="137">3.60 mm x 2.60 mm</text>
<text x="111.9" y="141.9">SN74HCS595DYY</text>
<text x="147.5" y="141.9">SOT-23-THN</text>
<text x="165.9" y="141.9">4.20 mm x 2.00 mm</text>
<text x="147.5" y="145.3">(16)</text>
<text x="111.1" y="152.1">(1)</text>
<text x="118.6" y="152.1">For all available packages, see the orderable addendum at</text>
<text x="118.6" y="155.5">the end of the data sheet.</text>
<text x="27.9" y="268.9">intellectual property matters and other important disclaimers. PRODUCTION DATA.</text>
<text x="27.9" y="265.5">An IMPORTANT NOTICE at the end of this data sheet addresses availability, warranty, changes, use in safety-critical applications,</text>
</g>
<g font-size="2.6">
<text x="42.9" y="72.5">CC</text>
<text x="41" y="89.4">A</text>
<text x="115" y="93.1">H'</text>
<text x="126.2" y="105.8">H'</text>
</g>
<text font-size="2.5" x="137.9" y="24.3">SCLS803B – OCTOBER 2020 – REVISED MAY 2021</text>
<text font-size="2.1" fill="#00f" x="161.6" y="121.3">(1)</text>
<g font-size="2.1">
<text x="67.1" y="176.7" transform="rotate(-90 67.1 176.7)">Input</text>
<text x="69.7" y="178" transform="rotate(-90 69.7 178)">Voltage</text>
<text x="108.6" y="176.7" transform="rotate(-90 108.6 176.7)">Input</text>
<text x="111.1" y="178" transform="rotate(-90 111.1 178)">Voltage</text>
<text x="148.1" y="176.6" transform="rotate(-90 148.1 176.6)">Input</text>
<text x="150.6" y="177.9" transform="rotate(-90 150.6 177.9)">Voltage</text>
<text x="77.8" y="181.4">Input Voltage</text>
<text x="123.4" y="181.4">Time</text>
<text x="162.6" y="181.3">Time</text>
<text x="111.1" y="193.8" transform="rotate(-90 111.1 193.8)">Voltage</text>
<text x="150.6" y="193.7" transform="rotate(-90 150.6 193.7)">Voltage</text>
<text x="69.6" y="203.7" transform="rotate(-90 69.6 203.7)">Supply Current</text>
<text x="107.9" y="199.8" transform="rotate(-90 107.9 199.8)">Output</text>
<text x="111.1" y="203.3" transform="rotate(-90 111.1 203.3)">Current</text>
<text x="147.4" y="199.7" transform="rotate(-90 147.4 199.7)">Output</text>
<text x="150.6" y="203.2" transform="rotate(-90 150.6 203.2)">Current</text>
<text x="77.8" y="207.6">Input Voltage</text>
<text x="123.4" y="207">Time</text>
<text x="162.6" y="206.9">Time</text>
<text x="111.1" y="220.9" transform="rotate(-90 111.1 220.9)">Voltage</text>
<text x="150.6" y="220.9" transform="rotate(-90 150.6 220.9)">Voltage</text>
<text x="107.9" y="226.9" transform="rotate(-90 107.9 226.9)">Output</text>
<text x="147.4" y="226.9" transform="rotate(-90 147.4 226.9)">Output</text>
<text x="69.8" y="230.8" transform="rotate(-90 69.8 230.8)">Supply Current</text>
<text x="111.1" y="230.4" transform="rotate(-90 111.1 230.4)">Current</text>
<text x="123.4" y="234">Time</text>
<text x="150.6" y="230.4" transform="rotate(-90 150.6 230.4)">Current</text>
<text x="162.6" y="233.9">Time</text>
<text x="78" y="234.7">Input Voltage</text>
</g>
</svg>
